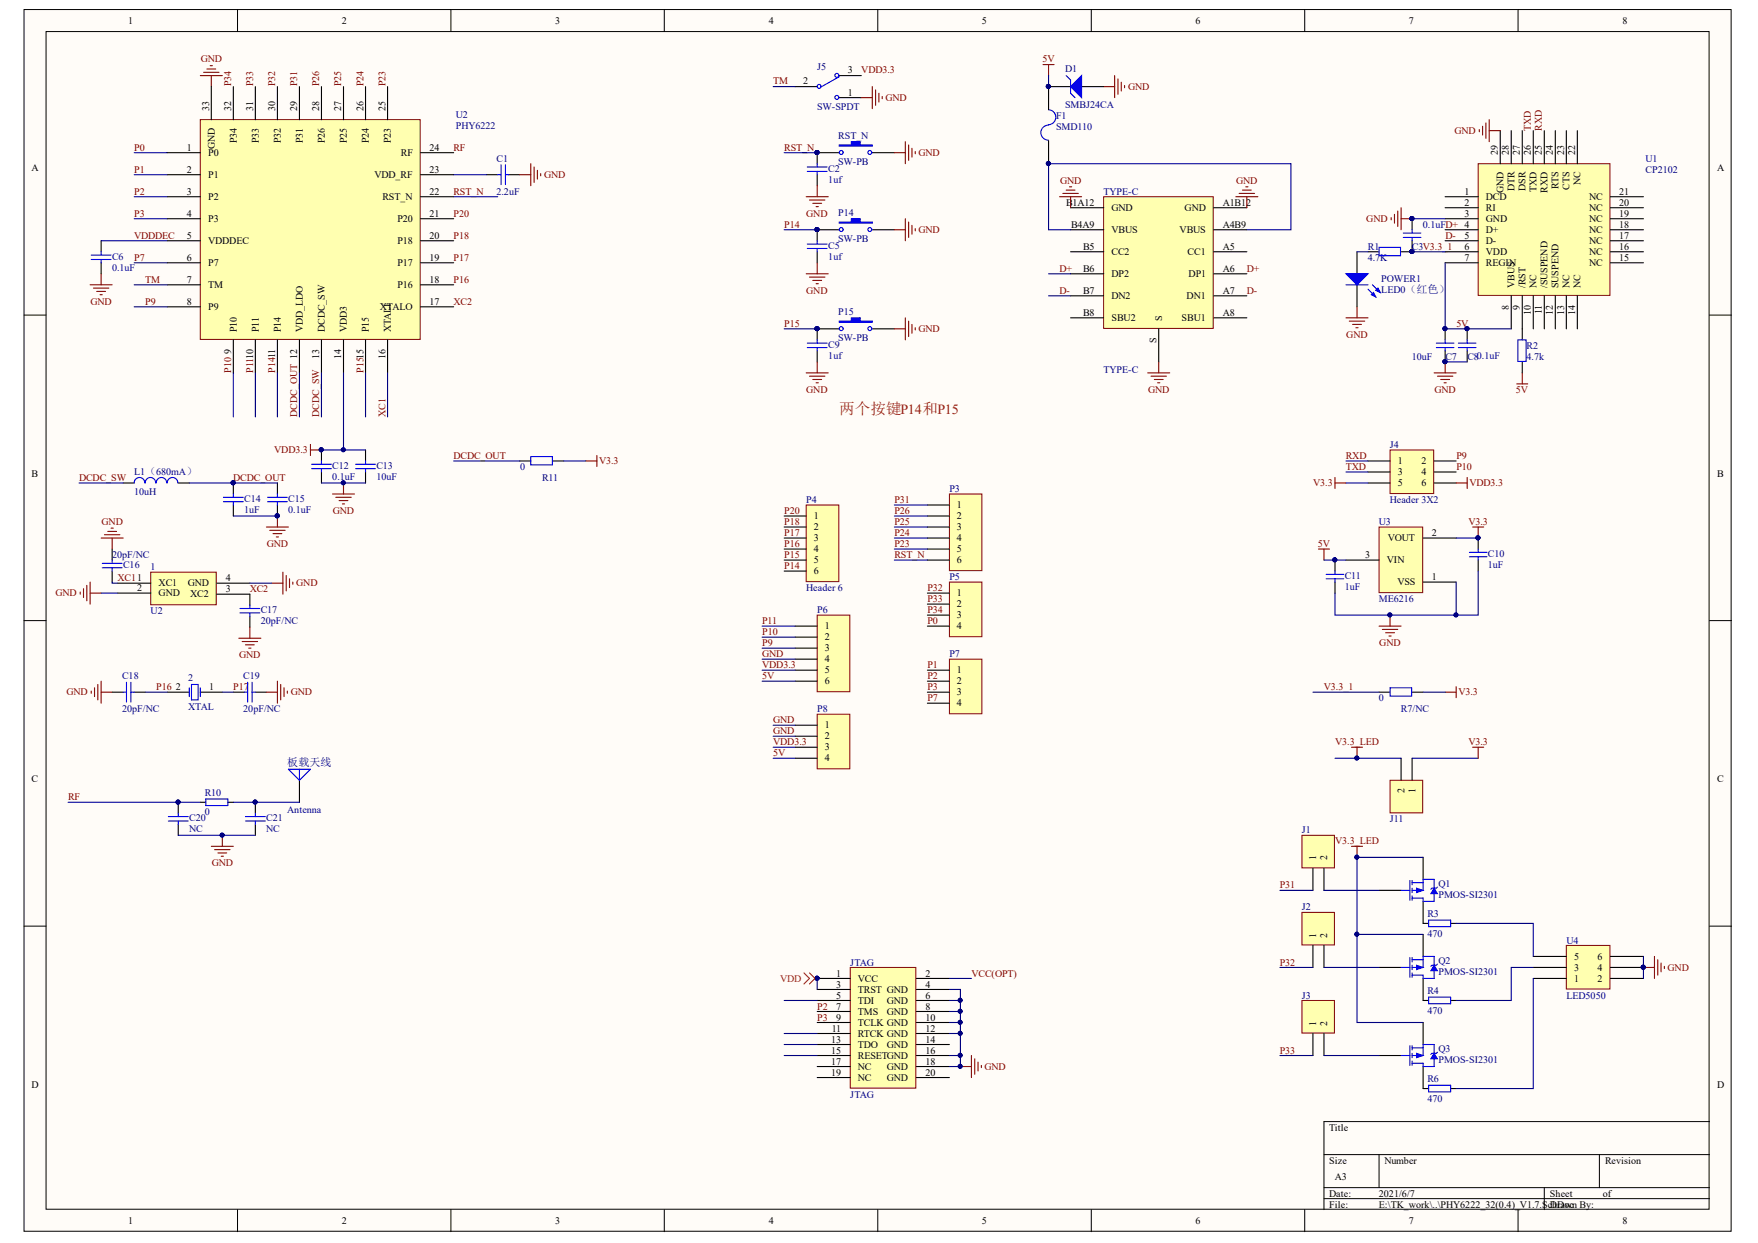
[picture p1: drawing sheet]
<svg xmlns="http://www.w3.org/2000/svg" width="297mm" height="210mm" viewBox="0 0 297 210" stroke-linecap="round" stroke-linejoin="round" font-family="sans-serif">
<g fill="#fffcf8" stroke="#000" stroke-width=".17">
<path d="M4.1 1.6h288.4v206.3h-288.4z"/>
<path d="M7.8 5.3h281v198.9h-281z"/>
</g>
<g fill="none" stroke="#000" stroke-width=".17">
<path d="M40.1 1.6v3.7M76.2 1.6v3.7M112.2 1.6v3.7M148.3 1.6v3.7M184.4 1.6v3.7M220.4 1.6v3.7M256.5 1.6v3.7M4.1 53.2h3.7M288.9 53.2h3.7M4.1 104.8h3.7M288.9 104.8h3.7M4.1 156.4h3.7"/>
<path d="M288.9 156.4h3.7M223.7 195h65.2M233 195v5.6M270.2 195v5.6M288.9 189.4h-65.2v14.9M40.1 204.3v3.7M76.2 204.3v3.7M112.2 204.3v3.7M148.3 204.3v3.7M184.4 204.3v3.7M220.4 204.3v3.7M223.7 200.6h65.2"/>
<path d="M223.7 202.4h65.2M256.5 204.3v3.7M260.9 200.6v3.7"/>
</g>
<path d="M45.9 98.5h1.9M47.8 96.6v3.7M48.4 97.2v2.6M48.9 97.7v1.5M49.5 98.3v.4" fill="none" stroke="#800000" stroke-width=".19"/>
<path d="M25.5 96.6h11v5.5h-11z" fill="#ffffb0" stroke="#800000" stroke-width=".17"/>
<g fill="none" stroke="#000" stroke-width=".19">
<path d="M82.2 29.5h1.9M86 29.5h1.8M17.1 40.7v1.8M17.1 44.4v1.8M54.3 76v1.8M54.3 79.7v1.9M61.8 76v1.8M61.8 79.7v1.9M19.9 98.5h5.6M20.8 81.6h1.9M30.1 81.6h1.9M36.6 98.5h5.6"/>
<path d="M39.4 81.6v1.8M39.4 85.3v1.8M46.9 81.6v1.8M46.9 85.3v1.8M19.9 100.2h5.6M36.6 100.3h5.6"/>
</g>
<g fill="none" stroke="#800000" stroke-width=".19">
<path d="M33.8 12.8h3.8M34.4 12.2h2.6M35 11.7h1.4M35.5 11.1h.4M35.7 12.8v1.8M87.8 29.5h1.9M89.7 27.6v3.8M90.2 28.2v2.6M90.8 28.8v1.4M91.4 29.3v.4M15.2 48.1h3.8M15.8 48.7h2.6"/>
<path d="M16.3 49.2h1.5M16.9 49.8h.4M17.1 46.2v1.9M13.6 100v.3M14.1 99.4v1.5M14.7 98.9v2.6M15.2 98.3v3.7M45 89h3.7M45.6 89.6h2.6M46.1 90.1h1.5M46.7 90.7h.4M46.9 87.1v1.9"/>
<path d="M56.2 83.4h3.7M56.7 84h2.6M57.3 84.5h1.5M57.9 85.1h.3M58 81.6v1.8M15.2 100.2h1.9"/>
</g>
<g fill="none" stroke="#00f" stroke-width=".19">
<path d="M84.1 29.5h.6M84.7 27.8v3.4M85.4 29.5h.6M85.4 27.8v3.4M15.4 43.8h3.4M15.4 43.1h3.4M17.1 42.5v.6M17.1 43.8v.6M52.6 79.1h3.4M52.6 78.4h3.4M54.3 77.8v.6M54.3 79.1v.6"/>
<path d="M60.1 79.1h3.3M60.1 78.4h3.3M61.8 77.8v.6M61.8 79.1v.6M24.5 81.6a.89 .89 0 0 0-.9-1 .89 .89 0 0 0-.9 1M26.3 81.6a.88 .88 0 0 0-.9-1 .88 .88 0 0 0-.9 1M28.2 81.6a.88 .88 0 0 0-.9-1 .88 .88 0 0 0-.9 1M30 81.6a.89 .89 0 0 0-.9-1 .89 .89 0 0 0-.8 1M37.8 84.7h3.3M37.8 84h3.3M39.4 83.4v.6M39.4 84.7v.6"/>
<path d="M45.2 84.7h3.3M45.2 84h3.3M46.9 83.4v.6M46.9 84.7v.6"/>
</g>
<g fill="#000080" stroke="#000080" stroke-width=".17">
<circle cx="58" cy="81.5" r=".33"/>
<circle cx="54.3" cy="75.9" r=".33"/>
<circle cx="39.4" cy="81.5" r=".33"/>
<circle cx="46.8" cy="87.1" r=".33"/>
</g>
<path d="M33.8 20.2h37.2v37.1h-37.2z" fill="#ffffb0" stroke="#800000" stroke-width=".17"/>
<g fill="none" stroke="#000" stroke-width=".19">
<path d="M35.7 14.6v5.6M39.4 14.6v5.6M43.1 14.6v5.6M46.9 14.6v5.6M50.6 14.6v5.6M54.3 14.6v5.6M58 14.6v5.6M61.8 14.6v5.6M65.5 14.6v5.6M28.3 25.8h5.5M28.3 29.5h5.5M28.3 33.2h5.5"/>
<path d="M28.3 36.9h5.5M71.1 25.8h5.6M71.1 29.5h5.6M71.1 33.2h5.6M71.1 36.9h5.6M28.3 40.7h5.5M28.3 44.4h5.5M28.3 48.1h5.5M28.3 51.8h5.5M39.4 57.4v5.6M43.1 57.4v5.6M46.9 57.4v5.6"/>
<path d="M50.6 57.4v5.6M54.3 57.4v5.6M58 57.4v5.6M61.8 57.4v5.6M65.5 57.4v5.6M71.1 40.7h5.6M71.1 44.4h5.6M71.1 48.1h5.6M71.1 51.8h5.6M19 92.7v1.9M19 96.4v1.9M19 116.9h1.8"/>
<path d="M22.7 116.9h1.8M28.3 116.9h3.7M33.8 116.9h3.8M39.4 116.9h1.9M42.2 100.3v1.9M42.2 104.1v1.8M43.1 116.9h1.9M30.1 135.5v1.8M30.1 139.2v1.9M43.1 135.5v1.8M43.1 139.2v1.9"/>
</g>
<g fill="#000080" stroke="#000080" stroke-width=".17">
<circle cx="30.1" cy="135.4" r=".33"/>
<circle cx="43.1" cy="135.4" r=".33"/>
</g>
<g fill="none" stroke="#00f" stroke-width=".19">
<path d="M17.3 95.9h3.3M17.3 95.1h3.3M19 94.6v.5M19 95.9v.5M20.8 116.9h.6M21.4 115.2v3.4M22.1 116.9h.6M22.1 115.2v3.4M32 116.1v1.5M32.4 115.6h1.1v2.6h-1.1zM33.8 116.1v1.5M40.5 102.8h3.4"/>
<path d="M40.5 103.5h3.4M41.3 116.9h.5M41.8 115.2v3.4M42.2 102.2v.6M42.2 103.5v.6M42.6 116.9h.5M42.6 115.2v3.4M28.4 138.6h3.4M28.4 137.9h3.4M30.1 137.3v.6M30.1 138.6v.6M41.5 138.6h3.3"/>
<path d="M41.5 137.9h3.3M43.1 137.3v.6M43.1 138.6v.6"/>
</g>
<g fill="none" stroke="#800000" stroke-width=".19">
<path d="M17.1 90.9h3.7M17.6 90.3h2.7M18.2 89.7h1.5M18.8 89.2h.3M19 90.9v1.8M15.4 116.7v.4M16 116.1v1.5M16.5 115.6v2.6M17.1 115v3.7M17.1 116.9h1.9M40.4 107.8h3.7M40.9 108.3h2.6"/>
<path d="M41.5 108.9h1.5M42 109.5h.4M42.2 105.9v1.9M45 116.9h1.9M46.9 115v3.7M47.4 115.6v2.6M48 116.1v1.5M48.5 116.7v.4"/>
</g>
<path d="M249.8 27.6h22.2v22.3h-22.2z" fill="#ffffb0" stroke="#800000" stroke-width=".17"/>
<g fill="none" stroke="#000" stroke-width=".19">
<path d="M238.6 36.9v1.9M244.2 33.2h5.6M244.2 35.1h5.6M244.2 36.9h5.6M244.2 38.8h5.6M253.5 22.1v5.5M255.3 22.1v5.5M257.2 22.1v5.5M259.1 22.1v5.5M260.9 22.1v5.5M262.8 22.1v5.5M264.7 22.1v5.5"/>
<path d="M266.5 22.1v5.5M272.1 33.2h5.6M272.1 35.1h5.6M272.1 36.9h5.6M272.1 38.8h5.6M229.3 42.5v3.7M229.3 48.1v3.7M231.1 42.5h1.9M238.6 40.7v1.8h-1.9M244.2 40.7h5.6M244.2 42.5h5.6M244.2 44.4h5.6"/>
<path d="M255.3 50v5.5M257.2 50v5.5M259.1 50v5.5M260.9 50v5.5M262.8 50v5.5M264.7 50v5.5M266.5 50v5.5M272.1 40.7h5.6M272.1 42.5h5.6M272.1 44.4h5.6"/>
</g>
<g fill="#000080" stroke="#000080" stroke-width=".17">
<circle cx="238.6" cy="42.5" r=".33"/>
<circle cx="238.6" cy="36.9" r=".33"/>
</g>
<path d="M237.1 39.4h3M238.6 38.8v.6M233 41.8h3.6v1.4h-3.6zM237.1 40.1h3M238.6 40.1v.6" fill="none" stroke="#00f" stroke-width=".19"/>
<path d="M227.4 46.2h3.7l-1.8 1.9z" fill="#00f"/>
<path d="M227.4 46.2h3.7l-1.8 1.9zM231.1 48.8l1.4 1.3M231.9 48.1l1.3 1.3" fill="none" stroke="#00f" stroke-width=".19"/>
<path d="M231.7 49.8l.4-.4 .4 .7z" fill="#00f"/>
<path d="M231.7 49.8l.4-.4 .4 .7z" fill="none" stroke="#00f" stroke-width=".19"/>
<path d="M232.5 49l.3-.3 .4 .7z" fill="#00f"/>
<g fill="none" stroke="#00f" stroke-width=".19">
<path d="M177.2 18.5a1.26 1.26 0 0 1 1.2 1.3 1.26 1.26 0 0 1-1.2 1.3M177.2 21.1a1.26 1.26 0 0 0-1.3 1.3 1.26 1.26 0 0 0 1.2 1.3M227.4 48.1h3.7M232.5 49l.3-.3 .4 .7zM242.7 57.9h3M242.7 58.7h3M244.2 57.4v.5M244.2 58.7v.6M246.4 57.9h3M246.4 58.7h3M247.9 57.4v.5M247.9 58.7v.6"/>
<path d="M256.5 57.4h1.4v3.6h-1.4z"/>
</g>
<g fill="none" stroke="#800000" stroke-width=".19">
<path d="M186.5 14.6h1.8M188.3 12.8v3.7M188.9 13.3v2.6M189.5 13.9v1.5M190 14.4v.4M235.1 36.8v.3M235.6 36.2v1.5M236.2 35.6v2.6M236.7 35.1v3.7M236.7 36.9h1.9M249.9 21.9v.4M250.5 21.3v1.5"/>
<path d="M251.1 20.8v2.6M251.6 20.2v3.7M251.6 22.1h1.9M227.4 53.7h3.7M228 54.2h2.6M228.5 54.8h1.5M229.1 55.3h.4M229.3 51.8v1.9M242.3 63h3.7M242.9 63.5h2.6M243.4 64.1h1.5M244 64.6h.4"/>
<path d="M244.2 61.1v1.9M256.3 64.8h1.8M257.2 63v1.8"/>
</g>
<g fill="#000080" stroke="#000080" stroke-width=".17">
<circle cx="238.6" cy="36.9" r=".33"/>
<circle cx="244.1" cy="61.1" r=".33"/>
<circle cx="244.1" cy="55.5" r=".33"/>
<circle cx="247.9" cy="55.5" r=".33"/>
<circle cx="177.1" cy="27.6" r=".33"/>
<circle cx="177.1" cy="14.6" r=".33"/>
</g>
<path d="M180.9 14.6h-3.7v3.9M182.8 14.6h3.7M177.2 23.7v3.9M244.2 55.5v1.9M244.2 59.3v1.8M247.9 55.5v1.9M247.9 59.3v1.8M257.2 55.5v1.9M257.2 61.1v1.9" fill="none" stroke="#000" stroke-width=".19"/>
<path d="M180.9 14.6l1.9-1.8v3.7z" fill="#00f"/>
<path d="M180.1 12.8l.8 .7v2.2l.7 .8M180.9 14.6l1.9-1.8v3.7z" fill="none" stroke="#00f" stroke-width=".19"/>
<circle cx="177.1" cy="14.6" r=".33" fill="#000080" stroke="#000080" stroke-width=".17"/>
<path d="M160.4 98.3h5.5v9.2h-5.5z" fill="#ffffb0" stroke="#800000" stroke-width=".17"/>
<path d="M156.7 100.2h3.7M156.7 102h3.7M156.7 103.9h3.7M156.7 105.7h3.7" fill="none" stroke="#000" stroke-width=".19"/>
<path d="M160.4 111.3h5.5v9.2h-5.5z" fill="#ffffb0" stroke="#800000" stroke-width=".17"/>
<path d="M156.7 113.2h3.7M156.7 115h3.7M156.7 116.9h3.7M156.7 118.7h3.7" fill="none" stroke="#000" stroke-width=".19"/>
<path d="M160.4 83.4h5.5v13h-5.5z" fill="#ffffb0" stroke="#800000" stroke-width=".17"/>
<path d="M156.7 85.3h3.7M156.7 87.1h3.7M156.7 89h3.7M156.7 90.9h3.7M156.7 92.7h3.7M156.7 94.6h3.7" fill="none" stroke="#000" stroke-width=".19"/>
<path d="M138.1 103.9h5.5v12.9h-5.5z" fill="#ffffb0" stroke="#800000" stroke-width=".17"/>
<g fill="none" stroke="#000" stroke-width=".19">
<path d="M134.4 105.7h3.7M134.4 107.6h3.7M134.4 109.5h3.7M134.4 111.3h3.7M134.4 113.2h3.7M134.4 115h3.7M233 150.4h3.7M240.5 152.2v3.7h.9M240.5 144.8v3.7M245.1 155.9h.9M240.5 168.9h.9M245.1 168.9h.9"/>
<path d="M240.5 183.8h.9M245.1 183.8h.9"/>
</g>
<g fill="none" stroke="#00f" stroke-width=".19">
<path d="M236.7 150.4h1.5M238.2 148.7v3.3M238.6 151.7h1.9M238.6 149.1h1.9M238.6 148.7v.7M238.6 150v.7M238.6 151.3v.7M240.5 148.5v1.9h-1.9M241.4 155.4h3.7v1.1h-3.7zM242.3 148.5v1.5M242.3 150.9v1.3h-1.8M241.4 168.4h3.7v1.1h-3.7z"/>
<path d="M241.4 183.3h3.7v1.1h-3.7z"/>
</g>
<path d="M239.3 150l1.2 .4-1.2 .3z" fill="#00f"/>
<path d="M239.3 150l1.2 .4-1.2 .3z" fill="none" stroke="#00f" stroke-width=".17"/>
<path d="M240.5 151.7v.5M240.5 148.5h1.8" fill="none" stroke="#00f" stroke-width=".19"/>
<path d="M242.3 150l.6 .9h-1.1z" fill="#00f"/>
<path d="M242.3 150l.6 .9h-1.1z" fill="none" stroke="#00f" stroke-width=".17"/>
<path d="M242.9 149.8l-.2 .2h-.8l-.1 .2M236.7 163.4h1.5M238.2 161.7v3.3M238.6 164.7h1.9M238.6 162.1h1.9M238.6 161.7v.7M238.6 163v.7M238.6 164.3v.7M240.5 161.5v1.9h-1.9M242.3 161.5v1.5M242.3 163.9v1.3h-1.8" fill="none" stroke="#00f" stroke-width=".19"/>
<path d="M240.5 157.8v3.7M233 163.4h3.7M240.5 165.2v3.7" fill="none" stroke="#000" stroke-width=".19"/>
<path d="M239.3 163l1.2 .4-1.2 .3z" fill="#00f"/>
<path d="M239.3 163l1.2 .4-1.2 .3z" fill="none" stroke="#00f" stroke-width=".17"/>
<path d="M240.5 164.7v.5M240.5 161.5h1.8" fill="none" stroke="#00f" stroke-width=".19"/>
<path d="M242.3 163l.6 .9h-1.1z" fill="#00f"/>
<path d="M242.3 163l.6 .9h-1.1z" fill="none" stroke="#00f" stroke-width=".17"/>
<path d="M236.7 178.2h1.5M238.2 176.6v3.3M238.6 179.5h1.9M238.6 176.9h1.9M238.6 176.6v.7M238.6 177.9v.7M238.6 179.2v.7M240.5 176.4v1.8h-1.9M242.3 176.4v1.5M242.3 178.8v1.3h-1.8M242.9 162.8l-.2 .2h-.8l-.1 .2" fill="none" stroke="#00f" stroke-width=".19"/>
<path d="M233 178.2h3.7M240.5 172.7v3.7M240.5 180.1v3.7" fill="none" stroke="#000" stroke-width=".19"/>
<path d="M239.3 177.9l1.2 .3-1.2 .4z" fill="#00f"/>
<path d="M239.3 177.9l1.2 .3-1.2 .4z" fill="none" stroke="#00f" stroke-width=".17"/>
<path d="M240.5 179.5v.6M240.5 176.4h1.8" fill="none" stroke="#00f" stroke-width=".19"/>
<path d="M242.3 177.9l.6 .9h-1.1z" fill="#00f"/>
<path d="M242.3 177.9l.6 .9h-1.1z" fill="none" stroke="#00f" stroke-width=".17"/>
<path d="M242.9 177.7l-.2 .2h-.8l-.1 .2" fill="none" stroke="#00f" stroke-width=".19"/>
<path d="M264.7 159.7h7.3v7.3h-7.3z" fill="#ffffb0" stroke="#800000" stroke-width=".17"/>
<path d="M259.1 165.2h5.6M259.1 163.4h5.6M259.1 161.5h5.6M272.1 165.2h5.6M272.1 163.4h5.6M272.1 161.5h5.6" fill="none" stroke="#000" stroke-width=".19"/>
<circle cx="277.6" cy="163.3" r=".33" fill="#000080" stroke="#000080" stroke-width=".17"/>
<path d="M277.7 163.4h1.8M279.5 161.5v3.7M280.1 162.1v2.6M280.7 162.6v1.5M281.2 163.2v.4" fill="none" stroke="#800000" stroke-width=".19"/>
<path d="M220 141.1h5.5v5.5h-5.5z" fill="#ffffb0" stroke="#800000" stroke-width=".17"/>
<path d="M221.8 146.6v3.8M223.7 146.6v3.8" fill="none" stroke="#000" stroke-width=".19"/>
<path d="M220 154.1h5.5v5.5h-5.5z" fill="#ffffb0" stroke="#800000" stroke-width=".17"/>
<path d="M221.8 159.7v3.7M223.7 159.7v3.7" fill="none" stroke="#000" stroke-width=".19"/>
<path d="M220 168.9h5.5v5.6h-5.5z" fill="#ffffb0" stroke="#800000" stroke-width=".17"/>
<path d="M138.1 29.5v1.9M141.8 25.8h-3.7v1.8M147.4 25.8h3.7M221.8 174.5v3.7M223.7 174.5v3.7" fill="none" stroke="#000" stroke-width=".19"/>
<circle cx="138" cy="25.7" r=".33" fill="#000080" stroke="#000080" stroke-width=".17"/>
<path d="M136.4 28.9h3.4M136.4 28.2h3.4M138.1 27.6v.6M138.1 28.9v.6" fill="none" stroke="#00f" stroke-width=".19"/>
<path d="M141.8 24.5h2v-.6h1.5v.6h2.1v.2h-5.6z" fill-rule="evenodd" fill="#00f"/>
<g fill="none" stroke="#00f" stroke-width=".19">
<path d="M141.8 13l-3 1.6M141.8 24.5h2v-.6h1.5v.6h2.1v.2h-5.6zM136.4 42h3.4M136.4 41.2h3.4M138.1 40.7v.5M138.1 42v.5"/>
<circle cx="138.4" cy="14.6" r=".33"/>
<circle cx="141.4" cy="12.7" r=".33"/>
<circle cx="141.4" cy="16.4" r=".33"/>
<circle cx="142.1" cy="25.7" r=".33"/>
<circle cx="147" cy="25.7" r=".33"/>
</g>
<g fill="#000080" stroke="#000080" stroke-width=".17">
<circle cx="138" cy="25.7" r=".33"/>
<circle cx="138" cy="38.8" r=".33"/>
</g>
<g fill="none" stroke="#800000" stroke-width=".19">
<path d="M145.5 16.5h1.9M147.4 14.6v3.7M147.9 15.2v2.6M148.5 15.7v1.5M149.1 16.3v.4M136.2 33.2h3.7M136.8 33.8h2.6M137.3 34.3h1.5M137.9 34.9h.4M138.1 31.4v1.8M151.1 25.8h1.9M153 23.9v3.7"/>
<path d="M153.5 24.5v2.6M154.1 25v1.5M154.6 25.6v.4"/>
</g>
<path d="M134.4 14.6h3.7M141.8 12.8h3.7M141.8 16.5h3.7M141.8 38.8h-3.7v1.9M147.4 38.8h3.7M138.1 42.5v1.9" fill="none" stroke="#000" stroke-width=".19"/>
<path d="M141.8 37.5h2v-.6h1.5v.6h2.1v.2h-5.6z" fill-rule="evenodd" fill="#00f"/>
<g fill="none" stroke="#00f" stroke-width=".19">
<path d="M141.8 37.5h2v-.6h1.5v.6h2.1v.2h-5.6zM136.4 58.7h3.4M136.4 57.9h3.4M138.1 57.4v.5M138.1 58.7v.6"/>
<circle cx="142.1" cy="38.8" r=".33"/>
<circle cx="147" cy="38.8" r=".33"/>
</g>
<g fill="#000080" stroke="#000080" stroke-width=".17">
<circle cx="138" cy="38.8" r=".33"/>
<circle cx="138" cy="55.5" r=".33"/>
</g>
<path d="M151.1 38.8h1.9M153 36.9v3.8M153.5 37.5v2.6M154.1 38.1v1.4M154.6 38.6v.4M136.2 46.2h3.7M136.8 46.8h2.6M137.3 47.4h1.5M137.9 47.9h.4M138.1 44.4v1.8" fill="none" stroke="#800000" stroke-width=".19"/>
<path d="M138.1 59.3v1.8M141.8 55.5h-3.7v1.9M147.4 55.5h3.7" fill="none" stroke="#000" stroke-width=".19"/>
<path d="M141.8 54.2h2v-.5h1.5v.5h2.1v.2h-5.6z" fill-rule="evenodd" fill="#00f"/>
<g fill="none" stroke="#00f" stroke-width=".19">
<path d="M141.8 54.2h2v-.5h1.5v.5h2.1v.2h-5.6z"/>
<circle cx="142.1" cy="55.5" r=".33"/>
<circle cx="147" cy="55.5" r=".33"/>
</g>
<circle cx="138" cy="55.5" r=".33" fill="#000080" stroke="#000080" stroke-width=".17"/>
<path d="M151.1 55.5h1.9M153 53.7v3.7M153.5 54.2v2.6M154.1 54.8v1.5M154.6 55.3v.4M136.2 63h3.7M136.8 63.5h2.6M137.3 64.1h1.5M137.9 64.6h.4M138.1 61.1v1.9" fill="none" stroke="#800000" stroke-width=".19"/>
<path d="M233 89h7.4v11.1h-7.4z" fill="#ffffb0" stroke="#800000" stroke-width=".17"/>
<path d="M225.6 94.6v1.8M225.6 98.3v1.9M227.4 94.6h5.6M240.5 98.3h5.5M240.5 90.9h5.5M249.8 90.9v1.8M249.8 94.6v1.8" fill="none" stroke="#000" stroke-width=".19"/>
<g fill="none" stroke="#800000" stroke-width=".19">
<path d="M52.5 75.1v1.8M52.5 76h1.8M222.8 92.7h1.8M223.7 92.7v1.9M225.6 81.6h1.8M225.6 80.6v1.9M246 81.6h1.9M247.9 80.6v1.9M248.8 89h1.9M249.8 89v1.9M233 105.7h3.7M233.6 106.3h2.6"/>
<path d="M234.1 106.8h1.5M234.7 107.4h.4M234.9 103.9v1.8M228.4 142.9h1.8M229.3 142.9v1.9"/>
</g>
<g fill="#000080" stroke="#000080" stroke-width=".17">
<circle cx="225.5" cy="94.5" r=".33"/>
<circle cx="249.7" cy="90.8" r=".33"/>
<circle cx="234.8" cy="103.8" r=".33"/>
<circle cx="54.3" cy="75.9" r=".33"/>
<circle cx="229.2" cy="144.7" r=".33"/>
</g>
<path d="M224.1 97.7h3M224.1 97h3M225.6 96.4v.6M225.6 97.7v.6M248.3 94h3M248.3 93.3h3M249.8 92.7v.6M249.8 94v.6" fill="none" stroke="#00f" stroke-width=".19"/>
<path d="M234.9 76h7.3v7.3h-7.3z" fill="#ffffb0" stroke="#800000" stroke-width=".17"/>
<path d="M231.1 77.8h3.8M231.1 79.7h3.8M242.3 77.8h3.7M242.3 79.7h3.7M231.1 81.6h3.8M242.3 81.6h3.7" fill="none" stroke="#000" stroke-width=".19"/>
<path d="M136.2 85.3h5.5v12.9h-5.5z" fill="#ffffb0" stroke="#800000" stroke-width=".17"/>
<path d="M132.5 87.1h3.7M132.5 89h3.7M132.5 90.9h3.7M132.5 92.7h3.7M132.5 94.6h3.7M132.5 96.4h3.7M233 116.9h1.9M238.6 116.9h1.9" fill="none" stroke="#000" stroke-width=".19"/>
<path d="M234.9 116.1h3.6v1.5h-3.6z" fill="none" stroke="#00f" stroke-width=".19"/>
<path d="M244.2 116.9h1.8M246 116v1.8" fill="none" stroke="#800000" stroke-width=".19"/>
<path d="M138.1 120.6h5.5v9.2h-5.5z" fill="#ffffb0" stroke="#800000" stroke-width=".17"/>
<path d="M33.8 135.5h1M38.5 135.5h.9M50.6 131.8v3.7M134.4 122.5h3.7M134.4 124.3h3.7M134.4 126.2h3.7M134.4 128h3.7" fill="none" stroke="#000" stroke-width=".19"/>
<path d="M34.8 134.9h3.7v1.1h-3.7zM48.7 129.9h3.8l-1.9 1.9zM50.6 129.9v1.9" fill="none" stroke="#00f" stroke-width=".19"/>
<path d="M35.7 142.9h3.7M36.3 143.5h2.6M36.8 144h1.5M37.4 144.6h.4M37.6 141.1v1.8" fill="none" stroke="#800000" stroke-width=".19"/>
<g fill="#000080" stroke="#000080" stroke-width=".17">
<circle cx="37.5" cy="141" r=".33"/>
<circle cx="46.8" cy="87.1" r=".33"/>
<circle cx="39.4" cy="81.5" r=".33"/>
<circle cx="58" cy="75.9" r=".33"/>
<circle cx="54.3" cy="75.9" r=".33"/>
<circle cx="58" cy="81.5" r=".33"/>
<circle cx="244.1" cy="55.5" r=".33"/>
<circle cx="247.9" cy="55.5" r=".33"/>
<circle cx="238.6" cy="42.5" r=".33"/>
<circle cx="238.6" cy="36.9" r=".33"/>
<circle cx="244.1" cy="61.1" r=".33"/>
<circle cx="277.6" cy="163.3" r=".33"/>
<circle cx="229.2" cy="157.8" r=".33"/>
<circle cx="138" cy="25.7" r=".33"/>
<circle cx="138" cy="38.8" r=".33"/>
<circle cx="138" cy="55.5" r=".33"/>
<circle cx="225.5" cy="94.5" r=".33"/>
<circle cx="249.7" cy="90.8" r=".33"/>
<circle cx="234.8" cy="103.8" r=".33"/>
<circle cx="246" cy="103.8" r=".33"/>
<circle cx="229.2" cy="144.7" r=".33"/>
<circle cx="43.1" cy="135.4" r=".33"/>
</g>
<g fill="none" stroke="#000080" stroke-width=".19">
<path d="M130.6 14.6h3.8M22.7 25.8h5.6M22.7 29.5h5.6M22.7 33.2h5.6M22.7 36.9h5.6M76.7 29.5h5.5M76.7 33.2h7.4M132.5 25.8h5.6M132.5 38.8h5.6M238.6 36.9h5.6M17.1 40.7h11.2M22.7 44.4h5.6"/>
<path d="M22.7 48.1h5.6M22.7 51.8h5.6M132.5 55.5h5.6M229.3 42.5h1.8M238.6 42.5h5.6M244.2 44.4v11.1h11.1M39.4 63v7.4M43.1 63v7.4M46.9 63v7.4M50.6 63v7.4M54.3 63v7.4M54.3 76h3.7"/>
<path d="M58 63v13h3.8M61.8 63v7.4M65.5 63v7.4M227.4 79.7h3.7M227.4 77.8h3.7M244.2 61.1h3.7M13.4 81.6h7.4M19 98.3v.2h.9M32 81.6h14.9M39.4 87.1h7.5M42.2 98.5h3.7M54.3 81.6h7.5"/>
<path d="M151.1 87.1h5.6M151.1 94.6h5.6M151.1 92.7h5.6M151.1 90.9h5.6M151.1 89h5.6M151.1 85.3h5.6M223.7 94.6h3.7M227.4 81.6h3.7M246 90.9h3.8M246 98.3v5.6M249.8 96.4v7.5h-24.2v-3.7M17.1 100.2h2.8"/>
<path d="M24.5 116.9h3.8M37.6 116.9h1.8M128.8 115h5.6M128.8 113.2h5.6M128.8 111.3h5.6M128.8 109.5h5.6M128.8 107.6h5.6M128.8 105.7h5.6M221.8 116.9h11.2M240.5 116.9h3.7M39.4 135.5h11.2M130.6 122.5h3.8"/>
<path d="M130.6 124.3h3.8M130.6 126.2h3.8M130.6 128h3.8M30.1 141.1h13M216.3 150.4h5.5M223.7 150.4h9.3M229.3 157.8h11.2M240.5 144.8h-11.2v27.9h11.2M246 155.9h13.1v5.6M216.3 163.4h5.5M216.3 178.2h5.5M223.7 163.4h9.3"/>
<path d="M223.7 178.2h9.3M259.1 163.4h-3.8v5.5h-9.3M259.1 165.2v18.6h-13.1M277.7 161.5v3.7"/>
</g>
<path d="M186.5 33.2h18.5v22.3h-18.5z" fill="#ffffb0" stroke="#800000" stroke-width=".17"/>
<g fill="none" stroke="#000" stroke-width=".19">
<path d="M180.9 35.1h5.6M180.9 38.8h5.6M205.1 35.1h5.6M205.1 38.8h5.6M180.9 42.5h5.6M180.9 46.2h5.6M180.9 50h5.6M180.9 53.7h5.6M195.8 55.5v5.6M205.1 42.5h5.6M205.1 46.2h5.6M205.1 50h5.6"/>
<path d="M205.1 53.7h5.6"/>
</g>
<path d="M177.2 12.8v1.8M180.9 38.8h-3.7v-11.2h40.9v11.2h-7.4M177.2 46.2h3.7M177.2 50h3.7" fill="none" stroke="#000080" stroke-width=".19"/>
<g fill="none" stroke="#800000" stroke-width=".19">
<path d="M176.2 10.9h1.9M177.2 10.9v1.9M179 33.2h3.8M179.6 32.7h2.6M180.1 32.1h1.5M180.7 31.5h.4M180.9 33.2v1.9M208.8 33.2h3.7M209.4 32.7h2.6M209.9 32.1h1.5M210.5 31.5h.4M210.7 33.2v1.9"/>
<path d="M193.9 63h3.7M194.5 63.5h2.6M195 64.1h1.5M195.6 64.6h.4M195.8 61.1v1.9"/>
</g>
<g fill="#000080" stroke="#000080" stroke-width=".17">
<circle cx="177.1" cy="14.6" r=".33"/>
<circle cx="177.1" cy="27.6" r=".33"/>
</g>
<path d="M143.7 163.4h11v20.3h-11z" fill="#ffffb0" stroke="#800000" stroke-width=".17"/>
<g fill="none" stroke="#000" stroke-width=".19">
<path d="M138.1 165.2h5.6M138.1 167.1h5.6M138.1 168.9h5.6M138.1 170.8h5.6M138.1 172.7h5.6M138.1 174.5h5.6M138.1 176.4h5.6M138.1 178.2h5.6M154.8 165.2h5.6M154.8 167.1h5.6M154.8 168.9h5.6M154.8 170.8h5.6"/>
<path d="M154.8 172.7h5.6M154.8 174.5h5.6M154.8 176.4h5.6M154.8 178.2h5.6M138.1 180.1h5.6M138.1 182h5.6M154.8 180.1h5.6M154.8 182h5.6"/>
</g>
<g fill="#000080" stroke="#000080" stroke-width=".17">
<circle cx="138" cy="165.2" r=".33"/>
<circle cx="162.2" cy="180.1" r=".33"/>
<circle cx="162.2" cy="178.2" r=".33"/>
<circle cx="162.2" cy="174.5" r=".33"/>
<circle cx="162.2" cy="172.6" r=".33"/>
<circle cx="162.2" cy="168.9" r=".33"/>
<circle cx="162.2" cy="170.8" r=".33"/>
</g>
<path d="M164.1 178.2v3.8M164.7 178.8v2.6M165.3 179.4v1.4M165.8 179.9v.4M162.3 180.1h1.8" fill="none" stroke="#800000" stroke-width=".19"/>
<path d="M132.5 178.2h5.6M132.5 174.5h5.6M132.5 168.9h5.6M132.5 176.4h5.6M138.1 165.2v1.9M160.4 167.1h1.9v3.7M160.4 170.8h1.9v9.3h-1.9M160.4 178.2h1.9M160.4 174.5h1.9M160.4 172.7h1.9M160.4 168.9h1.9M160.4 165.2h3.7" fill="none" stroke="#000080" stroke-width=".19"/>
<path d="M135.8 164.3l1 .9-1 1M136.8 164.3l.9 .9M137.7 165.2l-.9 1M137.7 165.2h.4" fill="none" stroke="#f00" stroke-width=".19"/>
<path d="M234.9 131.8h5.5v5.5h-5.5z" fill="#ffffb0" stroke="#800000" stroke-width=".17"/>
<path d="M87.8 77.8h1.9M93.4 77.8h1.9M236.7 128v3.8M238.6 128v3.8" fill="none" stroke="#000" stroke-width=".19"/>
<path d="M76.7 77.8h11.1M95.3 77.8h3.7M11.5 135.5h22.3M225.6 128h11.1M238.6 128h11.2" fill="none" stroke="#000080" stroke-width=".19"/>
<g fill="#000080" stroke="#000080" stroke-width=".17">
<circle cx="229.2" cy="128" r=".33"/>
<circle cx="30.1" cy="135.4" r=".33"/>
</g>
<path d="M99 77.8h1.9M100.9 76.9v1.9M228.4 126.2h1.8M229.3 126.2v1.8M248.8 126.2h1.9M249.8 126.2v1.8" fill="none" stroke="#800000" stroke-width=".19"/>
<path d="M89.7 77.1h3.6v1.4h-3.6z" fill="none" stroke="#00f" stroke-width=".19"/>
<text font-size="2.6" fill="#f00" x="141.8" y="69.9">两个按键P14和P15</text>
<text font-size="1.9" fill="#000080" x="48.5" y="129.3">板载天线</text>
<g font-size="1.7">
<text x="21.6" y="4">1</text>
<text x="57.8" y="4">2</text>
<text x="93.8" y="4">3</text>
<text x="129.9" y="4">4</text>
<text x="165.9" y="4">5</text>
<text x="202" y="4">6</text>
<text x="238" y="4">7</text>
<text x="274.2" y="4">8</text>
<text x="135.7" y="14.3">2</text>
<text x="143.3" y="12.4">3</text>
<text x="143.3" y="16.1">1</text>
<text x="35.3" y="18.7" transform="rotate(-90 35.3 18.7)">33</text>
<text x="39.1" y="18.7" transform="rotate(-90 39.1 18.7)">32</text>
<text x="42.8" y="18.7" transform="rotate(-90 42.8 18.7)">31</text>
<text x="46.5" y="18.7" transform="rotate(-90 46.5 18.7)">30</text>
<text x="50.2" y="18.7" transform="rotate(-90 50.2 18.7)">29</text>
<text x="54" y="18.7" transform="rotate(-90 54 18.7)">28</text>
<text x="57.7" y="18.7" transform="rotate(-90 57.7 18.7)">27</text>
<text x="61.4" y="18.7" transform="rotate(-90 61.4 18.7)">26</text>
<text x="65.1" y="18.7" transform="rotate(-90 65.1 18.7)">25</text>
<text x="5.3" y="28.9">A</text>
<text x="31.5" y="25.4">1</text>
<text x="31.5" y="29.1">2</text>
<text x="35.2" y="26.4">P0</text>
<text x="36.3" y="25.2" transform="rotate(-90 36.3 25.2)">GND</text>
<text x="40" y="24.2" transform="rotate(-90 40 24.2)">P34</text>
<text x="43.7" y="24.2" transform="rotate(-90 43.7 24.2)">P33</text>
<text x="47.4" y="24.2" transform="rotate(-90 47.4 24.2)">P32</text>
<text x="51.2" y="24.2" transform="rotate(-90 51.2 24.2)">P31</text>
<text x="54.9" y="24.2" transform="rotate(-90 54.9 24.2)">P26</text>
<text x="58.6" y="24.2" transform="rotate(-90 58.6 24.2)">P25</text>
<text x="62.3" y="24.2" transform="rotate(-90 62.3 24.2)">P24</text>
<text x="66" y="24.2" transform="rotate(-90 66 24.2)">P23</text>
<text x="67.7" y="26.4">RF</text>
<text x="72.6" y="29.1">23</text>
<text x="72.6" y="25.4">24</text>
<text x="253.1" y="26.2" transform="rotate(-90 253.1 26.2)">29</text>
<text x="255" y="26.2" transform="rotate(-90 255 26.2)">28</text>
<text x="256.8" y="26.2" transform="rotate(-90 256.8 26.2)">27</text>
<text x="258.7" y="26.2" transform="rotate(-90 258.7 26.2)">26</text>
<text x="260.5" y="26.2" transform="rotate(-90 260.5 26.2)">25</text>
<text x="262.4" y="26.2" transform="rotate(-90 262.4 26.2)">24</text>
<text x="264.3" y="26.2" transform="rotate(-90 264.3 26.2)">23</text>
<text x="266.1" y="26.2" transform="rotate(-90 266.1 26.2)">22</text>
<text x="290.1" y="28.9">A</text>
<text x="31.5" y="32.9">3</text>
<text x="35.2" y="30.1">P1</text>
<text x="35.2" y="33.8">P2</text>
<text x="63.3" y="30.1">VDD_RF</text>
<text x="64.6" y="33.8">RST_N</text>
<text x="72.6" y="32.9">22</text>
<text x="180.1" y="34.7">B1A12</text>
<text x="187.8" y="35.6">GND</text>
<text x="200.2" y="35.6">GND</text>
<text x="206.6" y="34.7">A1B12</text>
<text x="247.4" y="32.9">1</text>
<text x="247.4" y="34.7">2</text>
<text x="251.1" y="33.8">DCD</text>
<text x="251.1" y="35.6">RI</text>
<text x="254" y="32.6" transform="rotate(-90 254 32.6)">GND</text>
<text x="255.9" y="32.3" transform="rotate(-90 255.9 32.3)">DTR</text>
<text x="257.7" y="32.2" transform="rotate(-90 257.7 32.2)">DSR</text>
<text x="259.6" y="32.4" transform="rotate(-90 259.6 32.4)">TXD</text>
<text x="261.5" y="32.5" transform="rotate(-90 261.5 32.5)">RXD</text>
<text x="263.3" y="31.9" transform="rotate(-90 263.3 31.9)">RTS</text>
<text x="265.2" y="32" transform="rotate(-90 265.2 32)">CTS</text>
<text x="267.1" y="31.3" transform="rotate(-90 267.1 31.3)">NC</text>
<text x="268.5" y="35.6">NC</text>
<text x="268.5" y="33.8">NC</text>
<text x="273.6" y="34.7">20</text>
<text x="273.6" y="32.9">21</text>
<text x="31.5" y="36.6">4</text>
<text x="31.5" y="40.3">5</text>
<text x="35.2" y="37.5">P3</text>
<text x="35.2" y="41.2">VDDDEC</text>
<text x="67.1" y="41.2">P18</text>
<text x="67.1" y="37.5">P20</text>
<text x="72.6" y="40.3">20</text>
<text x="72.6" y="36.6">21</text>
<text x="181" y="38.4">B4A9</text>
<text x="187.8" y="39.4">VBUS</text>
<text x="199.3" y="39.4">VBUS</text>
<text x="206.6" y="38.4">A4B9</text>
<text x="247.4" y="36.6">3</text>
<text x="247.4" y="40.3">5</text>
<text x="251.1" y="37.5">GND</text>
<text x="251.1" y="39.4">D+</text>
<text x="251.1" y="41.2">D-</text>
<text x="268.5" y="41.2">NC</text>
<text x="268.5" y="39.4">NC</text>
<text x="268.5" y="37.5">NC</text>
<text x="273.6" y="40.3">17</text>
<text x="273.6" y="38.4">18</text>
<text x="273.6" y="36.6">19</text>
<text x="31.5" y="44">6</text>
<text x="31.5" y="47.7">7</text>
<text x="35.2" y="44.9">P7</text>
<text x="67.1" y="44.9">P17</text>
<text x="72.6" y="47.7">18</text>
<text x="72.6" y="44">19</text>
<text x="183" y="42.1">B5</text>
<text x="183" y="45.9">B6</text>
<text x="187.8" y="43.1">CC2</text>
<text x="187.8" y="46.8">DP2</text>
<text x="200.7" y="43.1">CC1</text>
<text x="200.8" y="46.8">DP1</text>
<text x="206.6" y="45.9">A6</text>
<text x="206.6" y="42.1">A5</text>
<text x="247.4" y="42.1">6</text>
<text x="247.4" y="44">7</text>
<text x="251.1" y="43.1">VDD</text>
<text x="251.1" y="44.9">REGIN</text>
<text x="268.5" y="44.9">NC</text>
<text x="268.5" y="43.1">NC</text>
<text x="273.6" y="44">15</text>
<text x="273.6" y="42.1">16</text>
<text x="31.5" y="51.4">8</text>
<text x="35.2" y="48.7">TM</text>
<text x="35.2" y="52.4">P9</text>
<text x="64.2" y="52.4">XTALO</text>
<text x="67.1" y="48.7">P16</text>
<text x="72.6" y="51.4">17</text>
<text x="183" y="49.6">B7</text>
<text x="183" y="53.3">B8</text>
<text x="187.8" y="50.5">DN2</text>
<text x="200.5" y="50.5">DN1</text>
<text x="206.6" y="53.3">A8</text>
<text x="206.6" y="49.6">A7</text>
<text x="255" y="52.3" transform="rotate(-90 255 52.3)">8</text>
<text x="255.9" y="48.7" transform="rotate(-90 255.9 48.7)">VBUS</text>
<text x="256.8" y="52.3" transform="rotate(-90 256.8 52.3)">9</text>
<text x="257.7" y="48.7" transform="rotate(-90 257.7 48.7)">/RST</text>
<text x="258.7" y="53.1" transform="rotate(-90 258.7 53.1)">10</text>
<text x="259.6" y="48.7" transform="rotate(-90 259.6 48.7)">NC</text>
<text x="260.5" y="53" transform="rotate(-90 260.5 53)">11</text>
<text x="261.5" y="48.7" transform="rotate(-90 261.5 48.7)">/SUSPEND</text>
<text x="262.4" y="53.1" transform="rotate(-90 262.4 53.1)">12</text>
<text x="263.3" y="48.7" transform="rotate(-90 263.3 48.7)">SUSPEND</text>
<text x="264.3" y="53.1" transform="rotate(-90 264.3 53.1)">13</text>
<text x="265.2" y="48.7" transform="rotate(-90 265.2 48.7)">NC</text>
<text x="266.1" y="53.1" transform="rotate(-90 266.1 53.1)">14</text>
<text x="267.1" y="48.7" transform="rotate(-90 267.1 48.7)">NC</text>
<text x="39.1" y="59.7" transform="rotate(-90 39.1 59.7)">9</text>
<text x="40" y="56.1" transform="rotate(-90 40 56.1)">P10</text>
<text x="43.7" y="56.1" transform="rotate(-90 43.7 56.1)">P11</text>
<text x="47.4" y="56.1" transform="rotate(-90 47.4 56.1)">P14</text>
<text x="51.2" y="56.1" transform="rotate(-90 51.2 56.1)">VDD_LDO</text>
<text x="54.9" y="56.1" transform="rotate(-90 54.9 56.1)">DCDC_SW</text>
<text x="58.6" y="56.1" transform="rotate(-90 58.6 56.1)">VDD3</text>
<text x="62.3" y="56.1" transform="rotate(-90 62.3 56.1)">P15</text>
<text x="66" y="56.1" transform="rotate(-90 66 56.1)">XTALI</text>
<text x="187.8" y="54.2">SBU2</text>
<text x="195.4" y="57.9" transform="rotate(-90 195.4 57.9)">S</text>
<text x="196.4" y="54.2" transform="rotate(-90 196.4 54.2)">S</text>
<text x="199.7" y="54.2">SBU1</text>
<text x="54" y="60.6" transform="rotate(-90 54 60.6)">13</text>
<text x="57.7" y="60.6" transform="rotate(-90 57.7 60.6)">14</text>
<text x="65.1" y="60.6" transform="rotate(-90 65.1 60.6)">16</text>
<text x="5.3" y="80.5">B</text>
<text x="236.2" y="78.4">1</text>
<text x="236.2" y="80.3">3</text>
<text x="236.2" y="82.1">5</text>
<text x="240.2" y="78.4">2</text>
<text x="240.2" y="80.3">4</text>
<text x="240.2" y="82.1">6</text>
<text x="290.1" y="80.5">B</text>
<text x="137.5" y="87.7">1</text>
<text x="137.5" y="89.5">2</text>
<text x="161.7" y="85.8">1</text>
<text x="161.7" y="87.7">2</text>
<text x="161.7" y="89.5">3</text>
<text x="137.5" y="91.4">3</text>
<text x="137.5" y="93.3">4</text>
<text x="137.5" y="95.1">5</text>
<text x="161.7" y="91.4">4</text>
<text x="161.7" y="93.3">5</text>
<text x="161.7" y="95.1">6</text>
<text x="230.7" y="94.2">3</text>
<text x="234.3" y="95.1">VIN</text>
<text x="234.5" y="91.4">VOUT</text>
<text x="241.9" y="90.5">2</text>
<text x="23.2" y="99.8">2</text>
<text x="26.8" y="99">XC1</text>
<text x="26.8" y="100.7">GND</text>
<text x="31.7" y="99">GND</text>
<text x="32.1" y="100.9">XC2</text>
<text x="38.1" y="99.9">3</text>
<text x="38.1" y="98.1">4</text>
<text x="137.5" y="97">6</text>
<text x="161.7" y="100.7">1</text>
<text x="236.1" y="98.8">VSS</text>
<text x="241.9" y="97.9">1</text>
<text x="139.4" y="106.3">1</text>
<text x="161.7" y="102.6">2</text>
<text x="161.7" y="104.4">3</text>
<text x="161.7" y="106.3">4</text>
<text x="139.4" y="108.1">2</text>
<text x="139.4" y="110">3</text>
<text x="139.4" y="111.8">4</text>
<text x="139.4" y="113.7">5</text>
<text x="161.7" y="113.7">1</text>
<text x="29.7" y="116.5">2</text>
<text x="35.3" y="116.5">1</text>
<text x="139.4" y="115.6">6</text>
<text x="161.7" y="115.6">2</text>
<text x="161.7" y="117.4">3</text>
<text x="161.7" y="119.3">4</text>
<text x="139.4" y="123">1</text>
<text x="139.4" y="124.9">2</text>
<text x="139.4" y="126.7">3</text>
<text x="139.4" y="128.6">4</text>
<text x="5.3" y="132.1">C</text>
<text x="237.3" y="133.9" transform="rotate(-90 237.3 133.9)">2</text>
<text x="239.1" y="133.9" transform="rotate(-90 239.1 133.9)">1</text>
<text x="290.1" y="132.1">C</text>
<text x="222.4" y="145.3" transform="rotate(-90 222.4 145.3)">1</text>
<text x="224.3" y="145.3" transform="rotate(-90 224.3 145.3)">2</text>
<text x="222.4" y="158.3" transform="rotate(-90 222.4 158.3)">1</text>
<text x="224.3" y="158.3" transform="rotate(-90 224.3 158.3)">2</text>
<text x="141.3" y="164.9">1</text>
<text x="141.3" y="166.8">3</text>
<text x="144.9" y="165.8">VCC</text>
<text x="144.9" y="167.7">TRST GND</text>
<text x="156.4" y="164.9">2</text>
<text x="156.4" y="166.8">4</text>
<text x="266" y="165.8">1</text>
<text x="266" y="164">3</text>
<text x="266" y="162.1">5</text>
<text x="269.9" y="165.8">2</text>
<text x="269.9" y="164">4</text>
<text x="269.9" y="162.1">6</text>
<text x="141.3" y="168.6">5</text>
<text x="141.3" y="170.5">7</text>
<text x="141.3" y="172.3">9</text>
<text x="144.9" y="169.6">TDI</text>
<text x="144.9" y="171.4">TMS</text>
<text x="144.9" y="173.3">TCLK GND</text>
<text x="149.8" y="169.6">GND</text>
<text x="149.8" y="171.4">GND</text>
<text x="156.4" y="168.6">6</text>
<text x="156.4" y="170.5">8</text>
<text x="156.4" y="172.3">10</text>
<text x="222.4" y="173.2" transform="rotate(-90 222.4 173.2)">1</text>
<text x="224.3" y="173.2" transform="rotate(-90 224.3 173.2)">2</text>
<text x="140.5" y="176.1">13</text>
<text x="140.5" y="177.9">15</text>
<text x="140.5" y="179.8">17</text>
<text x="140.5" y="174.2">11</text>
<text x="144.9" y="175.1">RTCK GND</text>
<text x="144.9" y="177">TDO</text>
<text x="144.9" y="178.8">RESETGND</text>
<text x="149.8" y="177">GND</text>
<text x="156.4" y="174.2">12</text>
<text x="156.4" y="176.1">14</text>
<text x="156.4" y="177.9">16</text>
<text x="156.4" y="179.8">18</text>
<text x="5.3" y="183.7">D</text>
<text x="140.5" y="181.6">19</text>
<text x="144.9" y="180.7">NC</text>
<text x="144.9" y="182.6">NC</text>
<text x="149.8" y="180.7">GND</text>
<text x="149.8" y="182.6">GND</text>
<text x="156.4" y="181.6">20</text>
<text x="290.1" y="183.7">D</text>
<text x="224.6" y="190.9">Title</text>
<text x="224.6" y="196.5">Size</text>
<text x="233.9" y="196.5">Number</text>
<text x="271.2" y="196.5">Revision</text>
<text x="224.6" y="202.1">Date:</text>
<text x="224.6" y="203.9">File:</text>
<text x="225.5" y="199.3">A3</text>
<text x="233" y="202.1">2021/6/7</text>
<text x="233" y="203.9">E:\TK_work\..\PHY6222_32(0.4)_V1.7.SchDoc</text>
<text x="261.9" y="202.1">Sheet</text>
<text x="261.9" y="203.9">Drawn By:</text>
<text x="270.8" y="202.1">of</text>
<text x="21.6" y="206.7">1</text>
<text x="57.8" y="206.7">2</text>
<text x="93.8" y="206.7">3</text>
<text x="129.9" y="206.7">4</text>
<text x="165.9" y="206.7">5</text>
<text x="202" y="206.7">6</text>
<text x="238" y="206.7">7</text>
<text x="274.2" y="206.7">8</text>
</g>
<g font-size="1.7" fill="#800000">
<text x="33.9" y="10.6">GND</text>
<text x="176.1" y="10.6">5V</text>
<text x="39.1" y="14.6" transform="rotate(-90 39.1 14.6)">P34</text>
<text x="42.8" y="14.6" transform="rotate(-90 42.8 14.6)">P33</text>
<text x="46.5" y="14.6" transform="rotate(-90 46.5 14.6)">P32</text>
<text x="50.2" y="14.6" transform="rotate(-90 50.2 14.6)">P31</text>
<text x="54" y="14.6" transform="rotate(-90 54 14.6)">P26</text>
<text x="57.7" y="14.6" transform="rotate(-90 57.7 14.6)">P25</text>
<text x="61.4" y="14.6" transform="rotate(-90 61.4 14.6)">P24</text>
<text x="65.1" y="14.6" transform="rotate(-90 65.1 14.6)">P23</text>
<text x="130.7" y="14.3">TM</text>
<text x="145.5" y="12.4">VDD3.3</text>
<text x="149.6" y="17.1">GND</text>
<text x="190.6" y="15.2">GND</text>
<text x="245.7" y="22.6">GND</text>
<text x="258.7" y="22" transform="rotate(-90 258.7 22)">TXD</text>
<text x="260.5" y="22" transform="rotate(-90 260.5 22)">RXD</text>
<text x="22.7" y="25.4">P0</text>
<text x="22.7" y="29.1">P1</text>
<text x="76.6" y="25.4">RF</text>
<text x="132.5" y="25.4">RST_N</text>
<text x="155.2" y="26.4">GND</text>
<text x="22.7" y="32.9">P2</text>
<text x="76.6" y="32.9">RST_N</text>
<text x="91.9" y="30.1">GND</text>
<text x="179.1" y="31">GND</text>
<text x="208.9" y="31">GND</text>
<text x="22.7" y="40.3">VDDDEC</text>
<text x="22.7" y="36.6">P3</text>
<text x="76.6" y="40.3">P18</text>
<text x="76.6" y="36.6">P20</text>
<text x="132.5" y="38.4">P14</text>
<text x="136.2" y="36.6">GND</text>
<text x="155.2" y="39.4">GND</text>
<text x="230.9" y="37.5">GND</text>
<text x="244.2" y="40.3">D-</text>
<text x="22.7" y="44">P7</text>
<text x="24.5" y="47.7">TM</text>
<text x="76.6" y="47.7">P16</text>
<text x="76.6" y="44">P17</text>
<text x="179" y="45.9">D+</text>
<text x="210.6" y="45.9">D+</text>
<text x="15.3" y="51.4">GND</text>
<text x="24.5" y="51.4">P9</text>
<text x="76.6" y="51.4">XC2</text>
<text x="136.2" y="49.6">GND</text>
<text x="179" y="49.6">D-</text>
<text x="210.6" y="49.6">D-</text>
<text x="132.5" y="55.2">P15</text>
<text x="155.2" y="56.1">GND</text>
<text x="227.5" y="57">GND</text>
<text x="246.1" y="55.2">5V</text>
<text x="39.1" y="62.9" transform="rotate(-90 39.1 62.9)">P10</text>
<text x="42.8" y="62.9" transform="rotate(-90 42.8 62.9)">P1110</text>
<text x="46.5" y="62.9" transform="rotate(-90 46.5 62.9)">P1411</text>
<text x="61.4" y="62.9" transform="rotate(-90 61.4 62.9)">P1515</text>
<text x="50.2" y="70.4" transform="rotate(-90 50.2 70.4)">DCDC_OUT 12</text>
<text x="54" y="70.4" transform="rotate(-90 54 70.4)">DCDC_SW</text>
<text x="65.1" y="70.4" transform="rotate(-90 65.1 70.4)">XC1</text>
<text x="136.2" y="66.3">GND</text>
<text x="194" y="66.3">GND</text>
<text x="242.4" y="66.3">GND</text>
<text x="256.1" y="66.3">5V</text>
<text x="46.3" y="76.5">VDD3.3</text>
<text x="76.6" y="77.5">DCDC_OUT</text>
<text x="227.4" y="77.5">RXD</text>
<text x="246.1" y="77.5">P9</text>
<text x="13.4" y="81.2">DCDC_SW</text>
<text x="39.4" y="81.2">DCDC_OUT</text>
<text x="101.2" y="78.4">V3.3</text>
<text x="221.9" y="82.1">V3.3</text>
<text x="227.4" y="79.3">TXD</text>
<text x="246.1" y="79.3">P10</text>
<text x="248.3" y="82.1">VDD3.3</text>
<text x="17.2" y="88.6">GND</text>
<text x="56.2" y="86.8">GND</text>
<text x="132.5" y="86.8">P20</text>
<text x="132.5" y="88.6">P18</text>
<text x="151.1" y="88.6">P25</text>
<text x="151.1" y="84.9">P31</text>
<text x="151.1" y="86.8">P26</text>
<text x="248.1" y="88.6">V3.3</text>
<text x="45.1" y="92.3">GND</text>
<text x="132.5" y="90.5">P17</text>
<text x="132.5" y="92.3">P16</text>
<text x="132.5" y="94.2">P15</text>
<text x="151.1" y="94.2">RST_N</text>
<text x="151.1" y="92.3">P23</text>
<text x="151.1" y="90.5">P24</text>
<text x="222.7" y="92.3">5V</text>
<text x="9.4" y="100.7">GND</text>
<text x="19.9" y="98.1">XC11</text>
<text x="42.2" y="99.9">XC2</text>
<text x="50.1" y="99">GND</text>
<text x="132.5" y="96.1">P14</text>
<text x="156.7" y="99.8">P32</text>
<text x="156.7" y="101.6">P33</text>
<text x="128.8" y="107.2">P10</text>
<text x="128.8" y="105.3">P11</text>
<text x="156.7" y="103.5">P34</text>
<text x="156.7" y="105.3">P0</text>
<text x="40.4" y="111.2">GND</text>
<text x="128.8" y="110.9">GND</text>
<text x="128.8" y="109.1">P9</text>
<text x="128.8" y="112.8">VDD3.3</text>
<text x="156.7" y="112.8">P1</text>
<text x="233.1" y="109.1">GND</text>
<text x="11.2" y="117.4">GND</text>
<text x="26.4" y="116.5">P16</text>
<text x="39.4" y="116.5">P17</text>
<text x="49.1" y="117.4">GND</text>
<text x="128.8" y="114.6">5V</text>
<text x="156.7" y="114.6">P2</text>
<text x="156.7" y="116.5">P3</text>
<text x="156.7" y="118.4">P7</text>
<text x="223.7" y="116.5">V3.3_1</text>
<text x="246.4" y="117.4">V3.3</text>
<text x="130.7" y="122.1">GND</text>
<text x="130.7" y="123.9">GND</text>
<text x="130.7" y="125.8">VDD3.3</text>
<text x="225.6" y="125.8">V3.3_LED</text>
<text x="248.1" y="125.8">V3.3</text>
<text x="130.7" y="127.6">5V</text>
<text x="11.5" y="135.1">RF</text>
<text x="225.6" y="142.5">V3.3_LED</text>
<text x="35.8" y="146.2">GND</text>
<text x="216.2" y="150">P31</text>
<text x="164.1" y="164.9">VCC(OPT)</text>
<text x="216.2" y="163">P32</text>
<text x="281.8" y="164">GND</text>
<text x="138.1" y="170.5">P2</text>
<text x="138.1" y="172.3">P3</text>
<text x="216.2" y="177.9">P33</text>
<text x="166.3" y="180.7">GND</text>
</g>
<g font-size="1.7" fill="#000080">
<text x="138.1" y="11.8">J5</text>
<text x="180" y="12.2">D1</text>
<text x="77" y="19.8">U2</text>
<text x="77" y="21.7">PHY6222</text>
<text x="138.1" y="18.6">SW-SPDT</text>
<text x="141.6" y="23.4">RST_N</text>
<text x="178.4" y="20">F1</text>
<text x="178.4" y="21.9">SMD110</text>
<text x="180" y="18.2">SMBJ24CA</text>
<text x="83.9" y="27.3">C1</text>
<text x="140" y="29">C2</text>
<text x="141.6" y="27.9">SW-PB</text>
<text x="278" y="27.3">U1</text>
<text x="278" y="29.1">CP2102</text>
<text x="83.9" y="32.9">2.2uF</text>
<text x="140" y="30.8">1uf</text>
<text x="186.5" y="32.9">TYPE-C</text>
<text x="140" y="42">C5</text>
<text x="141.6" y="36.4">P14</text>
<text x="141.6" y="40.9">SW-PB</text>
<text x="240.4" y="38.4">0.1uFD+ 4</text>
<text x="18.9" y="43.8">C6</text>
<text x="18.9" y="45.7">0.1uF</text>
<text x="140" y="43.8">1uf</text>
<text x="231.1" y="44">4.7K</text>
<text x="231.1" y="42.1">R1</text>
<text x="233.4" y="47.6">POWER1</text>
<text x="238.6" y="42.1">C3V3.3_1</text>
<text x="141.6" y="53.1">P15</text>
<text x="233.4" y="49.4">LED0（红色）</text>
<text x="140" y="58.7">C9</text>
<text x="141.6" y="57.6">SW-PB</text>
<text x="257.9" y="58.9">R2</text>
<text x="140" y="60.6">1uf</text>
<text x="186.5" y="63">TYPE-C</text>
<text x="238.6" y="60.7">10uF</text>
<text x="244.2" y="60.7">C7</text>
<text x="247.9" y="60.7">C80.1uF</text>
<text x="257.9" y="60.7">4.7k</text>
<text x="234.8" y="75.6">J4</text>
<text x="22.7" y="80.3">L1（680mA）</text>
<text x="22.7" y="83.6">10uH</text>
<text x="56.2" y="79.2">C12</text>
<text x="56.2" y="81">0.1uF</text>
<text x="63.6" y="79.2">C13</text>
<text x="63.6" y="81">10uF</text>
<text x="87.9" y="79.3">0</text>
<text x="91.6" y="81.2">R11</text>
<text x="160.4" y="83">P3</text>
<text x="41.3" y="84.7">C14</text>
<text x="41.3" y="86.6">1uF</text>
<text x="48.7" y="84.7">C15</text>
<text x="48.7" y="86.6">0.1uF</text>
<text x="136.2" y="84.9">P4</text>
<text x="233" y="88.6">U3</text>
<text x="234.8" y="84.9">Header 3X2</text>
<text x="18.9" y="94.2">20pF/NC</text>
<text x="20.8" y="95.9">C16</text>
<text x="251.4" y="94">C10</text>
<text x="251.4" y="95.9">1uF</text>
<text x="25.5" y="96.2">1</text>
<text x="136.2" y="99.8">Header 6</text>
<text x="160.4" y="97.9">P5</text>
<text x="227.2" y="97.7">C11</text>
<text x="227.2" y="99.6">1uF</text>
<text x="233" y="101.6">ME6216</text>
<text x="25.5" y="103.7">U2</text>
<text x="44.1" y="103.5">C17</text>
<text x="44.1" y="105.3">20pF/NC</text>
<text x="138.1" y="103.5">P6</text>
<text x="160.4" y="110.9">P7</text>
<text x="20.6" y="114.6">C18</text>
<text x="31.8" y="115.1">2</text>
<text x="31.8" y="119.9">XTAL</text>
<text x="41.1" y="114.6">C19</text>
<text x="233" y="118.4">0</text>
<text x="20.6" y="120.2">20pF/NC</text>
<text x="41.1" y="120.2">20pF/NC</text>
<text x="138.1" y="120.2">P8</text>
<text x="236.7" y="120.2">R7/NC</text>
<text x="34.6" y="134.4">R10</text>
<text x="34.6" y="137.7">0</text>
<text x="48.5" y="137.4">Antenna</text>
<text x="32" y="138.6">C20</text>
<text x="32" y="140.5">NC</text>
<text x="45" y="138.6">C21</text>
<text x="45" y="140.5">NC</text>
<text x="219.9" y="140.7">J1</text>
<text x="234.8" y="138.8">J11</text>
<text x="243" y="149.8">Q1</text>
<text x="219.9" y="153.7">J2</text>
<text x="241.2" y="154.9">R3</text>
<text x="243" y="151.6">PMOS-SI2301</text>
<text x="241.2" y="158.1">470</text>
<text x="264.7" y="159.3">U4</text>
<text x="143.7" y="163">JTAG</text>
<text x="241.2" y="167.9">R4</text>
<text x="243" y="162.8">Q2</text>
<text x="243" y="164.7">PMOS-SI2301</text>
<text x="219.9" y="168.6">J3</text>
<text x="241.2" y="171.2">470</text>
<text x="264.7" y="168.6">LED5050</text>
<text x="243" y="177.7">Q3</text>
<text x="243" y="179.5">PMOS-SI2301</text>
<text x="143.7" y="185.4">JTAG</text>
<text x="241.2" y="182.7">R6</text>
<text x="241.2" y="186">470</text>
</g>
<text font-size="1.7" fill="#f00" x="131.8" y="165.8">VDD</text>
</svg>
